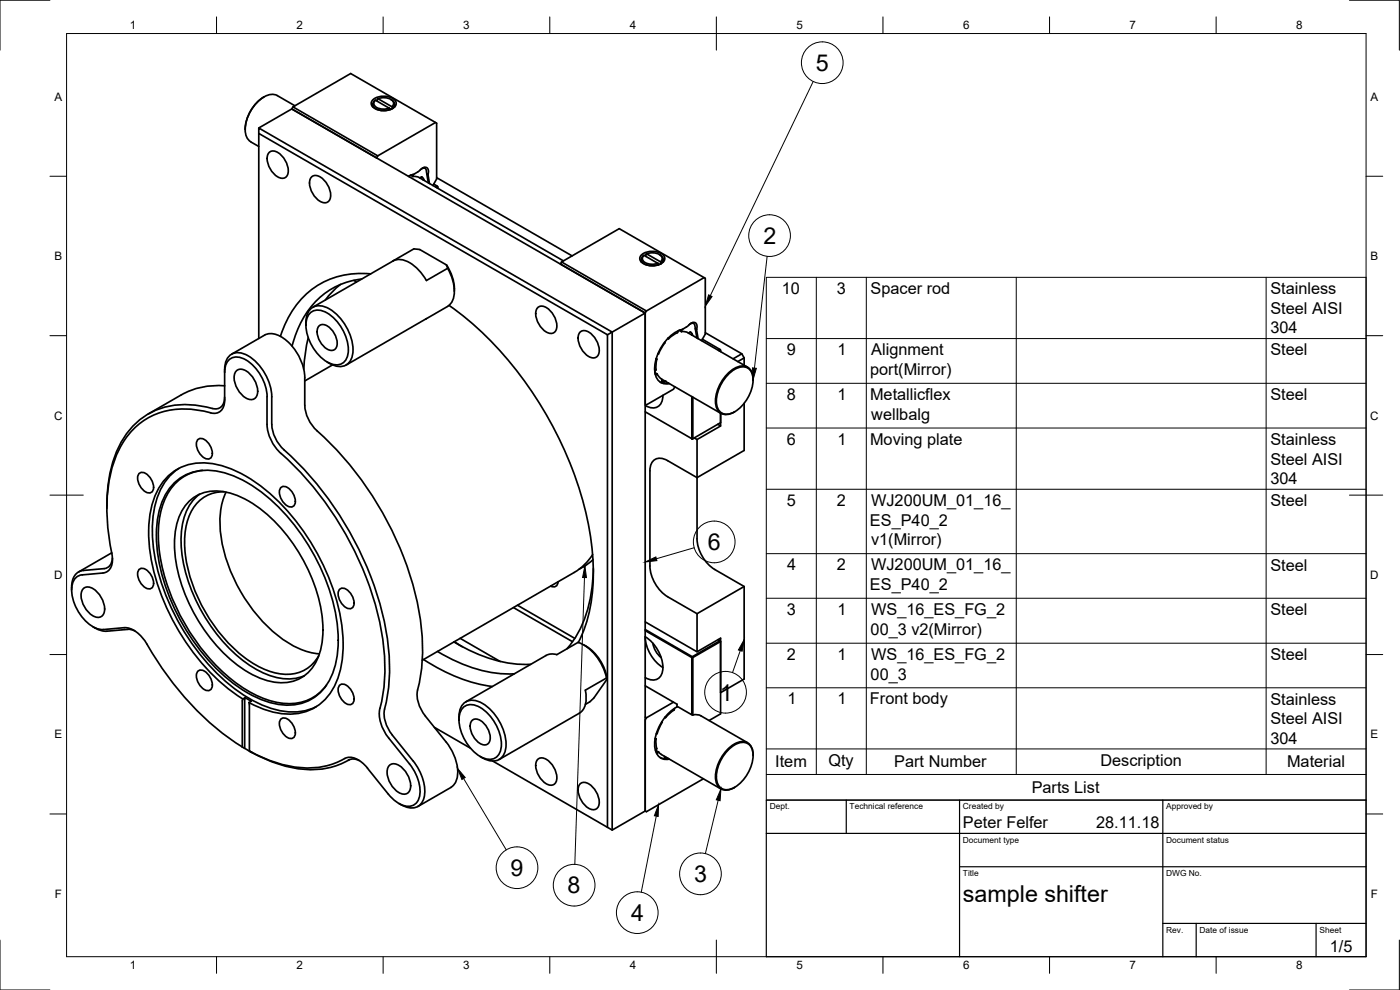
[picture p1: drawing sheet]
<svg xmlns="http://www.w3.org/2000/svg" width="420mm" height="297mm" viewBox="0 0 420 297" stroke-linecap="round" stroke-linejoin="round" font-family="sans-serif">
<!-- layer: Visible -->
<g fill="none" stroke="#000" stroke-width=".51">
<path d="M77.7 38.4l9.9-5.7 106 61.2-9.9 5.7v149.5l9.9-5.8v-149.4l.4-.6-25.5-14.7 17.3-10 25.9 14.9v16.8l-1.2 1.9M79.2 29.1a12.1 12.1 0 0 0-5.6 9.8M87.9 32.1l-.3 .6 25.4 14.7 .4-.6-25.5-14.7 17.3-10 25.8 14.9v16.7l-1.1 2M88.5 31.7l-5.3-3a4.9 4.9 0 0 0-5.7 1.7 11.3 11.3 0 0 0-3.7 10.3 5.4 5.4 0 0 0 3.9 3.2M111.8 31.3v.8M112 29.9a5.2 5.2 0 0 1 6.7 .4 1.82 1.82 0 0 1-1.5 2.5 5.2 5.2 0 0 1-5.6-1.1 1.42 1.42 0 0 1 .4-1.8zM112.7 30.1a1.38 1.38 0 0 0-.8 1.3 1.38 1.38 0 0 0 .9 1.2l1.8 .6h1.3l1.2-.4M112.7 30.1l4.1 2.4M112.7 30.1a1.35 1.35 0 0 0-.5 1.4 1.35 1.35 0 0 0 1.3 1l1.7 .3 1.7-.4M113.5 29.6l-.3 .1v.7M113.5 29.6l4.1 2.4M113.5 29.6a4.2 4.2 0 0 1 4.5 .9 1.15 1.15 0 0 1-.4 1.5"/>
<path d="M116.8 32.5l.3 .3M116.8 32.5l.6 .3M117.1 32.8v.1M117.3 29.8l.2 .1a1.39 1.39 0 0 1 .9 1.1 1.39 1.39 0 0 1-.6 1.4M117.6 32l.2 .4M117.8 32.4v.2M118.4 31.3v.8M130.7 36.8l-17.3 10M77.7 40v-1.6l106 61.2-1.4 .8M80.7 45.8a2.31 2.31 0 0 1 3.3 .4 6.4 6.4 0 0 1 2.3 6.3 1.88 1.88 0 0 1-3 .6 6.4 6.4 0 0 1-2.9-6.8zM93.4 53.2a2.31 2.31 0 0 1 3.3 .3 6.4 6.4 0 0 1 2.3 6.4 1.88 1.88 0 0 1-2.9 .5 6.4 6.4 0 0 1-3-6.8zM123 52.7l-.2 .3"/>
<path d="M123.3 52.6l.6 .4M123.8 52.4l-.6 .2M123.8 52.4l.1 .6M123.9 53l.8-.1 1.2 .4M125.9 53.3l43.2 25M126.1 53.5l.5-.4 .5 .5-.1 .4M126.3 50.8l1.2-.4 .4 .5 .2 1.2M126.8 50.4l.1 .1M127.3 50.2l.2 .2M128.1 52.1l.4 2.7M128.1 52.1l.3 .2M128.1 52.1h.1"/>
<path d="M128.4 52.3l.5 2.8M128.5 52.3l.1-.5a1.18 1.18 0 0 0-.5-1.5 1.18 1.18 0 0 0-1.5 .3l-1.3 1-2.7 1.3M130.2 55.2l1.1 .7-.5 .2M131 53.3l40.7 23.5M131.3 55.9l.1 .6M131.4 56.1l-.3 .2M118 78.3l6.2-3.6 1.8 .2 8 4.6M134 79.5l.3 1M134 79.5a13.2 13.2 0 0 1 2.4 7.9M168.5 78.6l-.3 .6 25.4 14.7v27.4l.4 .2 8.1-4.7 .4-.8M192.4 77.8v.8M192.6 76.4a5.2 5.2 0 0 1 6.7 .5 1.82 1.82 0 0 1-1.5 2.5 5.2 5.2 0 0 1-5.6-1.1 1.42 1.42 0 0 1 .4-1.9z"/>
<path d="M193.3 76.6a1.38 1.38 0 0 0-.8 1.3 1.38 1.38 0 0 0 .9 1.3l1.8 .5h1.3l1.2-.3M193.3 76.6l4.1 2.4M193.3 76.6a1.35 1.35 0 0 0-.5 1.5 1.35 1.35 0 0 0 1.3 .9l1.7 .3 1.7-.3M193.8 76.9v-.6l.3-.1 4.1 2.4M194.1 76.1a4.2 4.2 0 0 1 4.5 .9 1.15 1.15 0 0 1-.4 1.5M197.4 79l.3 .4M197.4 79l.6 .3M197.9 76.4l.2 .1a1.39 1.39 0 0 1 .9 1.1 1.39 1.39 0 0 1-.6 1.3M198.2 78.6l.2 .3M198.4 78.9v.2M199.1 77.8v.8M91.8 97.6a5.5 5.5 0 0 1 2.4-5.6 7.2 7.2 0 0 1 7.4 2.9 14.4 14.4 0 0 1 4 12.2 3.9 3.9 0 0 1-5.7 2.4l-1.7-.9"/>
<path d="M92.8 94.2a3.9 3.9 0 0 1 5.4-.3 13.8 13.8 0 0 1 6.3 12.1 3.6 3.6 0 0 1-5.4 3.1 13.5 13.5 0 0 1-7.2-12.6l.2-.9zM95.8 97.7a2.71 2.71 0 0 1 3.6 1 5.6 5.6 0 0 1 1.5 5.7 2.07 2.07 0 0 1-3.3-.1 5.9 5.9 0 0 1-2.1-6.1zM102.2 85.3a23.4 23.4 0 0 0-4.6 4.7M106.3 84.1l.6 .6M108.6 83.7a23.5 23.5 0 0 0-19.8 16.4l-1.1 3.7M111.2 82.2a24.6 24.6 0 0 0-26.3 16.7l-.7 2M128 95.6h-.1M134.3 80.5a10.7 10.7 0 0 1 1.2 10.3l-1.2 1.1-30.4 17.6M134.3 80.5l-6.3 3.7a12 12 0 0 0-7.8-6.3h-1.2l-1.1 .4-24 13.9M134.8 91.6a107.6 107.6 0 0 1 36 46.7 84.8 84.8 0 0 1 7 39.2 41 41 0 0 1-4.2 15.3M161.3 92.4a2.31 2.31 0 0 1 3.3 .3 6.4 6.4 0 0 1 2.3 6.4 1.88 1.88 0 0 1-3 .5 6.4 6.4 0 0 1-2.9-6.8zM174 99.7a2.31 2.31 0 0 1 3.3 .4 6.4 6.4 0 0 1 2.3 6.3 1.88 1.88 0 0 1-2.9 .6 6.4 6.4 0 0 1-3-6.8z"/>
<path d="M203.4 99.5v.3l-1.4 .7-1.3 1.1M203.6 99.2l-.2 .3M203.8 99.1l.8-.1-.1 .5M203.9 99.1l.6 .4M204.5 99.5h.9l1.1 .3 17.9 10.4M205 98.7l1.2-.7a2.68 2.68 0 0 1 2.5-1.2 1.64 1.64 0 0 1 .4 2.1M205 98.7a12.9 12.9 0 0 0-8.3 13.9 3.4 3.4 0 0 0 4.2 2.5M206.9 99.8l-.2 .2M206.9 99.7l.5 .1 .3 .3-.1 .4M206.9 97.3l1.2-.4 .4 .5 .2 1.2M207.4 97h.1M207.9 96.8l.2 .1"/>
<path d="M208.7 98.6v.1M209 98.9l.5 2.7M209 98.9l-.3-.2 .4 2.7M211.3 83.3l-17.3 10M211.7 99.8l10.9 6.4 .7 1.2v2.2M67.4 110.9v9.1a3.4 3.4 0 0 1-4.2 3.9M67.4 119.2a2.89 2.89 0 0 1-3.7 3.4M67.4 110.8a4.2 4.2 0 0 1 5.1-4.9 14 14 0 0 1 8.5 9.6l.6 3.5v8.3a12.2 12.2 0 0 0 5.2 9.1 97.7 97.7 0 0 1 29.8 57.8 52.5 52.5 0 0 1-1.3 19.3 10.3 10.3 0 0 0 2.4 7l6.3 7.8M67.4 111.7a3.8 3.8 0 0 1 4.6-4.5 13.1 13.1 0 0 1 8.1 10.8v9.3a12.7 12.7 0 0 0 4.3 8.8M67.4 115.8a22.4 22.4 0 0 0-13 2.7l-9.9 5.7M69.5 106.3l9.9-5.7a5.7 5.7 0 0 1 6.1 1.2 15.9 15.9 0 0 1 6 11.5v8.3a11.2 11.2 0 0 0 3.7 7.7M70.9 111.4a2.55 2.55 0 0 1 3.5 .3 7 7 0 0 1 2.7 7.1 2.1 2.1 0 0 1-3.3 .6 7.2 7.2 0 0 1-3.3-7.5z"/>
<path d="M77.7 101.6v-61.6l104.6 60.4v147.8M92.5 101.3l-.9 4.6-.4 4.9M99.8 109.5l-8.3 4.8M196.6 111.7l.1 .7M196.6 111.8l.6 .4-.5 .2M196.9 111l-.4 .5M196.9 107.6l.2 .1M197.1 107.7l-.2 .1M197.1 107.7l-.2 1.7v1.6M197.2 112.2l.4 .7 .9 .8M198.1 114.6l.9 .3h1.5M198.5 113.7l17.9 10.3"/>
<path d="M198.7 113.9a.51 .51 0 0 0 .2 .6 .51 .51 0 0 0 .7-.1M198.9 118.6a3.2 3.2 0 0 1-1.5 3.4 3.2 3.2 0 0 1-3.8-.3M199.5 102.7l.1 .2-2 3.3h-.2M200.4 101.5l.2 .1M200.5 101.5l.1 .1M200.5 101.4l.1 .1M207.6 119v12.6M207.9 119.2v12.4h-.3M210.8 101.8l5.3 3.1-.5 .2M216.1 104.9l.2 .2-.4 .2M216.3 105.1v.4M218.9 112a5.1 5.1 0 0 1 5.5-1.6 5.5 5.5 0 0 1 1.1 6.6 10.8 10.8 0 0 1-6.7 7.2 3.2 3.2 0 0 1-3.8-3.8 12.3 12.3 0 0 1 3.9-8.4z"/>
<path d="M222.6 106.2l-2.6 1.5M223.3 107.4l-1.9 1.1M226 113.8v.2M226 113.8a3.5 3.5 0 0 0-1.6-3.6 3.5 3.5 0 0 0-4 .4 12.1 12.1 0 0 0-5.6 10.8 3.4 3.4 0 0 0 2.2 2.9 3.4 3.4 0 0 0 3.5-.7M59.5 131.8a2.22 2.22 0 0 1 2.9 1 3.8 3.8 0 0 1 .8 4.7 2.22 2.22 0 0 1-2.9-1 3.8 3.8 0 0 1-.8-4.7zM63.2 123.9a23.6 23.6 0 0 0-21 3 28.7 28.7 0 0 0-9.9 20.5 65.8 65.8 0 0 0 1.4 19.7 3.8 3.8 0 0 1-2.8 4.8l-6.2 .6a4.2 4.2 0 0 0-3.2 5.2 13.5 13.5 0 0 0 7.8 11l1.8 .2M63.7 122.6a24 24 0 0 0-21.3 3 27.6 27.6 0 0 0-9.7 18.2l-.6 5.1v3.6M84.4 136.1a96.1 96.1 0 0 1 30.8 58.2 50.7 50.7 0 0 1-1.3 19 11.5 11.5 0 0 0 2.7 8.1l6.3 7.8a11.7 11.7 0 0 1 2.7 10.6 3.7 3.7 0 0 1-5.6 1.5 11.3 11.3 0 0 1-3.5-3.1M95.2 129.3a97.7 97.7 0 0 1 31.3 59.2 52.5 52.5 0 0 1-1.3 19.3 10.3 10.3 0 0 0 2.4 7l6.2 7.8M193.6 123.6l14 8M207.6 131.6l.2 .1 8.5-4.9v-2.8v3.8l-7.1 4.1v11.4M207.6 131.6h.1"/>
<path d="M208.3 131.4l.9 .5M215.4 127.3l.9 .5M223.3 121v14.2l-14.1 8.1M41.8 142a2.22 2.22 0 0 1 3 .9 3.8 3.8 0 0 1 .8 4.7 2.22 2.22 0 0 1-3-.9 3.8 3.8 0 0 1-.8-4.7zM51.7 145.5a14.9 14.9 0 0 1 16.3-3.5 45.7 45.7 0 0 1 21.5 17 59.3 59.3 0 0 1 12 33.1 21.2 21.2 0 0 1-6 16.2 15.1 15.1 0 0 1-15 2.3 45.7 45.7 0 0 1-21.5-16.9 59.3 59.3 0 0 1-12.1-33.1 22 22 0 0 1 4.8-15.1zM53.7 140.5a18.4 18.4 0 0 0-7.7 13.7 53.2 53.2 0 0 0 6.9 31.1 58.6 58.6 0 0 0 24.5 25.6 21 21 0 0 0 16 1.8l1.6-.7M57.1 150.1a12.3 12.3 0 0 1 11.9-2.2 36.3 36.3 0 0 1 18.3 14.3 46.4 46.4 0 0 1 9.5 28.9 14.5 14.5 0 0 1-7.1 12.6 15 15 0 0 1-13.1-.9 46.4 46.4 0 0 1-20.3-22.7 37.4 37.4 0 0 1-3.2-23 14.2 14.2 0 0 1 4-7zM59.9 148.3a15.6 15.6 0 0 0-5.5 12.7 47.9 47.9 0 0 0 12 30.9 32.7 32.7 0 0 0 17.6 11.6 12.9 12.9 0 0 0 7.3-.8M60.8 141.1a14.1 14.1 0 0 0-12.1 10.9 40.6 40.6 0 0 0 1.8 24.3 60.8 60.8 0 0 0 23 30.5 22.3 22.3 0 0 0 17.1 3.9 13.1 13.1 0 0 0 7.4-5.1M67.2 147.5a11 11 0 0 0-10.9 8.6 34.1 34.1 0 0 0 3.1 23.1 44.6 44.6 0 0 0 18.8 21.1 13.9 13.9 0 0 0 13.8 .4 11 11 0 0 0 3.6-4M67.8 147.7a27 27 0 0 0-.3 18.9 47 47 0 0 0 20 26.9l2.8 1.4a17.7 17.7 0 0 0 5.5 1.3M84.4 146.2a2.22 2.22 0 0 1 2.9 1 3.8 3.8 0 0 1 .8 4.6 2.22 2.22 0 0 1-2.9-.9 3.8 3.8 0 0 1-.8-4.7z"/>
<path d="M209.2 143.3v18.4a11.8 11.8 0 0 0 5.3 9.2l8.8 5.1v27.7l-7 4.1M209.2 143.3l-8.8-5.1a3.2 3.2 0 0 0-3.8-.4 3.2 3.2 0 0 0-1.5 3.5l-.1 28.5a11.7 11.7 0 0 0 5.4 9.2l8.8 5.1M21.5 176.2v.8M24.9 176.7a2.55 2.55 0 0 1 3.6 .3 7 7 0 0 1 2.6 7.1 2.1 2.1 0 0 1-3.2 .7 7.2 7.2 0 0 1-3.3-7.6zM25 171.2a4 4 0 0 0-3.5 4.1v.9M33.5 165.9l-9.9 5.7M33.7 167.5a2.96 2.96 0 0 1-2.4 3.1l-6.3 .6M41.8 170.8a2.22 2.22 0 0 1 3 .9 3.8 3.8 0 0 1 .8 4.7 2.22 2.22 0 0 1-3-.9 3.8 3.8 0 0 1-.8-4.7zM102 176.7a2.22 2.22 0 0 1 2.9 1 3.8 3.8 0 0 1 .8 4.7 2.22 2.22 0 0 1-2.9-1 3.8 3.8 0 0 1-.8-4.7zM167.5 174.6a1.41 1.41 0 0 1-.7 1.3 1.41 1.41 0 0 1-1.5 0M177.9 166.4a16.2 16.2 0 0 1-5.5 5.3l-45.7 26.4M178 167.9l-1.9 1.5-2.3 1.4"/>
<path d="M178.1 170.6a36.8 36.8 0 0 1-7.9 24M223.3 176l-14.1 8.1v11.5M27.9 188l1.9 1 1.2 .3 7.7-.5 1.8 .5M31 188.9l6.3-.6a8.5 8.5 0 0 1 6.8 5 86.5 86.5 0 0 0 28.6 30.8M127.1 197.9a49.9 49.9 0 0 0 20.7 8.1M131.3 195.5a41.5 41.5 0 0 0 23 6.7M136.2 192.6a41.5 41.5 0 0 0 23.1 6.7M136.4 192.5l2.4 1.6M138.1 191.5l12 7M154.1 182.3l17.7 10.2M155.3 181.6l17.2 9.9M163.9 196.7l-24.1 13.9"/>
<path d="M163.9 196.7l1.5-.5 1.7 .2 6.4-3.7a14.7 14.7 0 0 1 8.5 10.7M175.2 193.5l.7 .4M175.9 193.9a14.2 14.2 0 0 1 6.3 9.8M193.6 189.2l14 8.1 8.5-5.1-.5-.3M193.6 188.9l14.2 8.1 .1 .3h-.3M193.6 186.6l15.6 9 7.1-4.1v22.7l-3.5 2M195.9 193l.7 2.1 .8 1.2 1 1M207.6 197.3v17.2l-4.4-2.6M216.1 192.2l.2 .3-8.4 4.8v17.2M59.5 201.3a2.22 2.22 0 0 1 2.9 .9 3.8 3.8 0 0 1 .8 4.7 2.22 2.22 0 0 1-2.9-.9 3.8 3.8 0 0 1-.8-4.7zM72.7 210.3v13.8M72.9 209.7a65 65 0 0 1-25.5-33.9 44.8 44.8 0 0 1-2-23.5 15.9 15.9 0 0 1 12.6-13.2 24.2 24.2 0 0 1 15.8 3.8 62.5 62.5 0 0 1 24 28.4 49.9 49.9 0 0 1 4.6 28.6 16.6 16.6 0 0 1-10.5 13.6 20.4 20.4 0 0 1-15-1.6l-2.2-1.1"/>
<path d="M73.6 209.3l-.7 .4-.2 .6M84.4 215.7a2.22 2.22 0 0 1 2.9 .9 3.8 3.8 0 0 1 .8 4.7 2.22 2.22 0 0 1-2.9-.9 3.8 3.8 0 0 1-.8-4.7zM102 205.5a2.22 2.22 0 0 1 2.9 1 3.8 3.8 0 0 1 .8 4.7 2.22 2.22 0 0 1-2.9-1 3.8 3.8 0 0 1-.8-4.7zM130.4 218.2l10.8 6.3M137.7 215.1v.9M137.7 215.1a4.2 4.2 0 0 1 5.1-4.9 14 14 0 0 1 8.5 9.6 7.2 7.2 0 0 1-1.2 7.9 5.1 5.1 0 0 1-6-.7M138.8 212.5a3.9 3.9 0 0 1 5.3-.2 13.8 13.8 0 0 1 6.3 12 3.6 3.6 0 0 1-5.3 3.1 13.5 13.5 0 0 1-7.3-12.5l.2-.9zM141.8 216.1a2.71 2.71 0 0 1 3.5 1 5.6 5.6 0 0 1 1.5 5.6 2.07 2.07 0 0 1-3.3 0 5.9 5.9 0 0 1-2.1-6.2zM182 203.4l-6.3 3.7a6.4 6.4 0 0 1-1.8 6.9l-24.1 13.9M182 203.4l.2 .4-4 5.7-1.2 1.1-1.3 .7M193.6 215.2l.4 .2 8.1-4.7 1.1 .6v.8a13.4 13.4 0 0 0-6.5 13 3.4 3.4 0 0 0 4.2 2.7M193.6 205.8l8.5 4.9"/>
<path d="M194 215.4l-.4 .6v27.3l.4 .3 17.1-9.9M198.6 216.5l.2 .2-1.6 3.4-.2 .1M198.9 200.3a11.7 11.7 0 0 1-5.3-9.2 11 11 0 0 1 5.1 10.9 3.1 3.1 0 0 1-5.1 1.3M199.6 215.2l.1 .1M202.4 212.6v.4l-2.6 2.3M207.6 214.5h.3M207.9 214.5h1.6l.9 .3M210.3 214.8l14.1 8M72.7 224.1l.7 .4 .2-15.2 1.8 1.1-.7 .4 .1 14.6 .7 .4M73.4 224.5l2.2 1.3M74.9 225.3a33.3 33.3 0 0 0 22.8 4.6 24.7 24.7 0 0 0 6.4-2.6 6.7 6.7 0 0 1 6.2 3.2l6.2 7.8M75.6 225.8a33.9 33.9 0 0 0 23.2 4.6 20.5 20.5 0 0 0 5.9-2.4"/>
<path d="M104.7 228.1l1.4-.4 1.7 .5M104.7 228l-.2 .1M116.8 229.7a2.55 2.55 0 0 1 3.5 .4 7 7 0 0 1 2.7 7.1 2.1 2.1 0 0 1-3.3 .6 7.2 7.2 0 0 1-3.3-7.6zM124 228.3a14.1 14.1 0 0 1 3.3 11.1 3.9 3.9 0 0 1-5.9 2.5l-1.7-.8M133.8 222.6a13.7 13.7 0 0 1 3.2 11.5 3.9 3.9 0 0 1-1.7 2.1M135.3 236.3l-9.9 5.7M147.9 228.4l34.4 19.8M161.3 227.9a2.31 2.31 0 0 1 3.3 .4 6.4 6.4 0 0 1 2.3 6.3 1.88 1.88 0 0 1-3 .6 6.4 6.4 0 0 1-2.9-6.8zM174 235.3a2.31 2.31 0 0 1 3.3 .3 6.4 6.4 0 0 1 2.3 6.4 1.88 1.88 0 0 1-2.9 .5 6.4 6.4 0 0 1-3-6.8zM196.6 221.5l.3 .2M196.7 221.7h-.1M196.8 225.1l.8 .5"/>
<path d="M196.9 221.7h-.2M196.9 221.7v1.6l.2 1.3M196.9 224.9l-.1 .4 .2 .4 .2 .2h.2M197 220.2h.1M197.1 224.7l-.2 .2M197.6 225.6l-.2 .3M197.7 225.6l.8 .8M198.1 227.3l1.4 .3h1M198.5 226.4l17.9 10.3M199.5 227l.1 .3M200.1 227.3h-.5M218.9 224.7a5.1 5.1 0 0 1 5.5-1.6 5.5 5.5 0 0 1 1.1 6.5 10.8 10.8 0 0 1-6.7 7.3 3.2 3.2 0 0 1-3.8-3.9 12.3 12.3 0 0 1 3.9-8.3z"/>
<path d="M226 226.5v.2M226 226.5a3.5 3.5 0 0 0-1.6-3.6 3.5 3.5 0 0 0-4 .4 12.1 12.1 0 0 0-5.6 10.8 3.4 3.4 0 0 0 2.2 2.8 3.4 3.4 0 0 0 3.5-.7M182.3 248.2l1.4 .9"/>
</g>
<g fill="#000">
<circle cx="127" cy="54" r=".25"/>
<circle cx="199.6" cy="114.4" r=".25"/>
<circle cx="207.6" cy="100.5" r=".25"/>
</g>
<!-- layer: Border -->
<g fill="none" stroke="#000" stroke-width=".3">
<path d="M15 .1h-15v15M20 10.1h390v276.9h-390zM65 5.1v5M115 5.1v5M165 5.1v5M215 5.1v10M265 5.1v5M315 5.1v5M365 5.1v5M405 .1h15v15M15 52.9h5M410 52.9h5"/>
<path d="M15 100.7h5M410 100.7h5M15 148.6h10M405 148.6h10M15 196.4h5M410 196.4h5M15 244.2h5M410 244.2h5M0 282.1v14.9h15M65 287v5M115 287v5M165 287v5"/>
<path d="M215 282.1v9.9M265 287v5M315 287v5M365 287v5M420 282.1v14.9h-15"/>
</g>
<!-- layer: TitleBlock -->
<path d="M230 240.1h180v46.9h-180zM230 250h180M254 240.1v9.9M288 240.1v46.9M349 240.1v46.9M288 260.1h122M349 277.1h61M359 277.1v9.9M395 277.1v9.9" fill="none" stroke="#000" stroke-width=".36"/>
<!-- layer: Parts Lists -->
<g fill="none" stroke="#000" stroke-width=".3">
<path d="M230 83.2h180v156.9h-180zM245 83.2v149.2M260 83.2v149.2M305 83.2v149.2M380 83.2v149.2M230 115h180M230 101.6h180M230 128.4h180M230 146.8h180M230 179.5h180M230 166.1h180M230 193h180"/>
<path d="M230 206.4h180M230 232.4h180M230 224.7h180"/>
</g>
<!-- layer: Balloons -->
<g fill="none" stroke="#000" stroke-width=".3">
<path d="M244.1 24.5l-30.9 64.2M230.2 76.9l-3.8 33.6M175.4 173.3l-2.9 86.1M208.3 164.3l-11.3 3.3M222.2 195.2l-2.4 6.6M139.1 233.6l12.8 21.4M197 244.9l-4.6 22.8M215.5 240.1l-3.8 16"/>
<circle cx="246.8" cy="18.8" r="6.3"/>
<circle cx="231" cy="70.7" r="6.3"/>
<circle cx="214.3" cy="162.6" r="6.3"/>
<circle cx="217.8" cy="207.7" r="6.3"/>
<circle cx="155.2" cy="260.3" r="6.3"/>
<circle cx="172.3" cy="265.6" r="6.3"/>
<circle cx="191.3" cy="273.8" r="6.3"/>
<circle cx="210.2" cy="262.2" r="6.3"/>
</g>
<path d="M212.7 88.5l1 .5-2 2.9zM225.8 110.4l1.2 .1-1 3.4zM175.5 169.8l.5 3.5h-1.2zM193.6 168.6l3.2-1.5 .3 1.1zM223.3 191.9l-.6 3.5-1.1-.4zM137.3 230.6l2.3 2.7-1 .6zM216.4 236.7l-.3 3.5-1.1-.2zM197.6 241.4l-.1 3.6-1.1-.2z" fill="#000" stroke="#000" stroke-width=".3"/>
<g font-size="7">
<text x="244.8" y="21.3">5</text>
<text x="229.1" y="73.2">2</text>
<text x="212.4" y="165.1">6</text>
<text x="216.1" y="210.2">1</text>
<text x="153.2" y="262.8">9</text>
<text x="170.3" y="268.1">8</text>
<text x="208.3" y="264.7">3</text>
<text x="289" y="270.6">sample shifter</text>
<text x="189.4" y="276.3">4</text>
</g>
<g font-size="4.9">
<text x="234.6" y="88.2">10</text>
<text x="251.1" y="88.2">3</text>
<text x="261.3" y="88.3">Spacer rod</text>
<text x="381.3" y="88.3">Stainless</text>
<text x="381.3" y="94.2">Steel AISI</text>
<text x="381.3" y="100">304</text>
<text x="236.1" y="106.6">9</text>
<text x="251.3" y="106.6">1</text>
<text x="261.5" y="106.6">Alignment</text>
<text x="381.3" y="106.6">Steel</text>
<text x="261.2" y="112.5">port(Mirror)</text>
<text x="236.1" y="120">8</text>
<text x="251.3" y="120">1</text>
<text x="261.1" y="120.1">Metallicflex</text>
<text x="261.5" y="125.9">wellbalg</text>
<text x="381.3" y="120.1">Steel</text>
<text x="236.1" y="133.4">6</text>
<text x="251.3" y="133.4">1</text>
<text x="261.1" y="133.4">Moving plate</text>
<text x="381.3" y="133.5">Stainless</text>
<text x="381.3" y="139.4">Steel AISI</text>
<text x="381.3" y="145.2">304</text>
<text x="236.1" y="151.8">5</text>
<text x="251.2" y="151.8">2</text>
<text x="261.4" y="151.8">WJ200UM_01_16_</text>
<text x="381.3" y="151.9">Steel</text>
<text x="261.1" y="157.7">ES_P40_2</text>
<text x="261.4" y="163.6">v1(Mirror)</text>
<text x="236.2" y="171.1">4</text>
<text x="251.2" y="171.1">2</text>
<text x="261.4" y="171.1">WJ200UM_01_16_</text>
<text x="381.3" y="171.2">Steel</text>
<text x="261.1" y="177">ES_P40_2</text>
<text x="236.1" y="184.5">3</text>
<text x="251.3" y="184.5">1</text>
<text x="261.4" y="184.6">WS_16_ES_FG_2</text>
<text x="381.3" y="184.6">Steel</text>
<text x="261.3" y="190.4">00_3 v2(Mirror)</text>
<text x="236.2" y="198">2</text>
<text x="251.3" y="198">1</text>
<text x="261.3" y="203.9">00_3</text>
<text x="261.4" y="198">WS_16_ES_FG_2</text>
<text x="381.3" y="198">Steel</text>
<text x="236.3" y="211.4">1</text>
<text x="251.3" y="211.4">1</text>
<text x="261.1" y="211.4">Front body</text>
<text x="381.3" y="211.4">Stainless</text>
<text x="381.3" y="217.3">Steel AISI</text>
<text x="381.3" y="223.2">304</text>
<text x="232.7" y="230.3">Item</text>
<text x="248.6" y="229.8">Qty</text>
<text x="268.4" y="230.3">Part Number</text>
<text x="330.2" y="229.8">Description</text>
<text x="386.3" y="230.3">Material</text>
<text x="309.6" y="237.9">Parts List</text>
<text x="289" y="248.5">Peter Felfer</text>
<text x="329" y="248.5">28.11.18</text>
<text x="399.1" y="285.7">1/5</text>
</g>
<g font-size="3.5">
<text x="39" y="8.8">1</text>
<text x="89" y="8.8">2</text>
<text x="139" y="8.8">3</text>
<text x="189" y="8.8">4</text>
<text x="239" y="8.8">5</text>
<text x="289" y="8.8">6</text>
<text x="339" y="8.8">7</text>
<text x="389" y="8.8">8</text>
<text x="16.3" y="30.2">A</text>
<text x="411.3" y="30.2">A</text>
<text x="16.3" y="78">B</text>
<text x="411.3" y="78">B</text>
<text x="16.2" y="125.9">C</text>
<text x="411.2" y="125.9">C</text>
<text x="16.2" y="173.7">D</text>
<text x="411.2" y="173.7">D</text>
<text x="16.3" y="221.6">E</text>
<text x="411.3" y="221.6">E</text>
<text x="16.4" y="269.4">F</text>
<text x="411.4" y="269.4">F</text>
<text x="39" y="290.8">1</text>
<text x="89" y="290.8">2</text>
<text x="139" y="290.8">3</text>
<text x="189" y="290.8">4</text>
<text x="239" y="290.8">5</text>
<text x="289" y="290.8">6</text>
<text x="339" y="290.8">7</text>
<text x="389" y="290.8">8</text>
</g>
<g font-size="2.5">
<text x="231" y="242.9">Dept.</text>
<text x="255" y="242.9">Technical reference</text>
<text x="289" y="242.9">Created by</text>
<text x="350" y="242.9">Approved by</text>
<text x="289" y="252.8">Document type</text>
<text x="350" y="252.8">Document status</text>
<text x="289" y="262.9">Title</text>
<text x="350" y="262.9">DWG No.</text>
<text x="350" y="279.9">Rev.</text>
<text x="360" y="279.9">Date of issue</text>
<text x="396" y="279.9">Sheet</text>
</g>
</svg>
